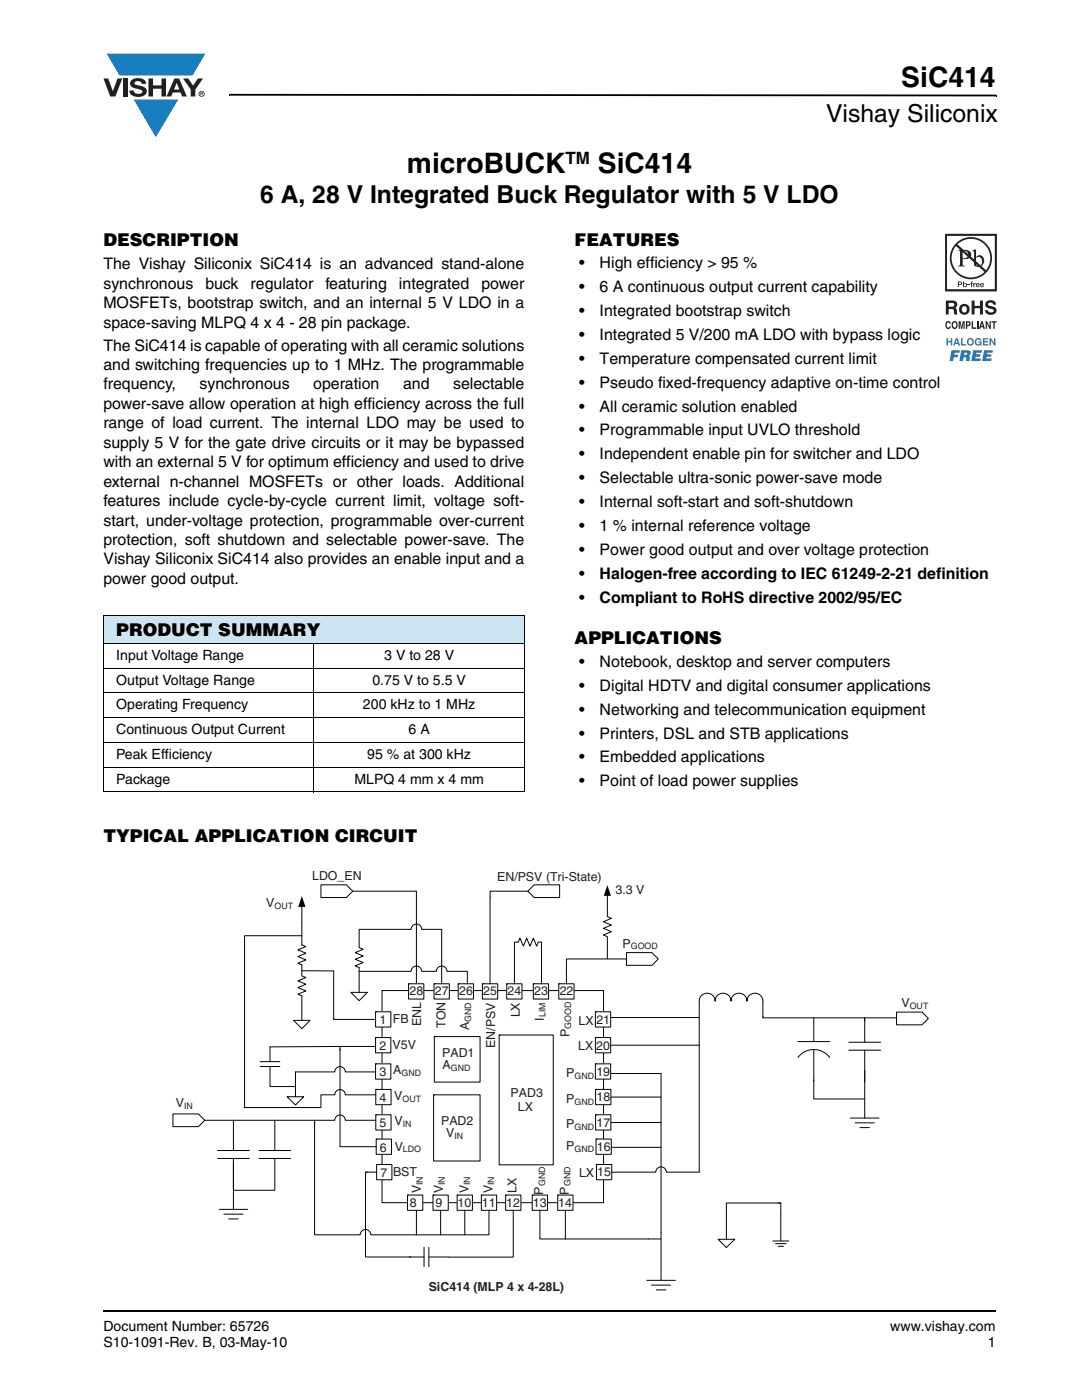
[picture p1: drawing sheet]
<svg xmlns="http://www.w3.org/2000/svg" width="216mm" height="279mm" viewBox="0 0 216 279" stroke-linecap="round" stroke-linejoin="round" font-family="sans-serif">
<g fill="#147fc3">
<path d="M21.3 10.7h19.7l-2.6 4.4h-1.1h-13.5z"/>
<path d="M26.7 19.9h8.9l-4.5 7.5z"/>
</g>
<g fill="#231f20">
<path d="M20.6 15.7h1l.9 2.5 1-2.5h.9l-1.4 3.6h-1z"/>
<path d="M24.6 15.7h.9v3.6h-.9z"/>
<path d="M26.3 16a2.1 2.1 0 0 1 2.8 .3l.1 .4h-.9a.79 .79 0 0 0-.7-.5 .79 .79 0 0 0-.8 .4l.3 .3 1 .2a1.08 1.08 0 0 1 1.2 1.1 1.08 1.08 0 0 1-1.1 1.1 1.73 1.73 0 0 1-2.4-1.2h.9a.96 .96 0 0 0 .8 .6 .96 .96 0 0 0 .9-.4 1.31 1.31 0 0 0-1.2-.6 1.03 1.03 0 0 1-1.1-.6 1.03 1.03 0 0 1 .2-1.1z"/>
<path d="M29.6 15.7h.9v1.3h1.7v-1.3h.9v3.6h-.9v-1.6h-1.7v1.6h-.9z"/>
<path d="M36.5 15.7h1.1l.9 1.4 1-1.4h1l-1.5 2.2v1.4h-.9v-1.4z"/>
<path d="M35.3 16.5l.5 1.4h-1.1zM34.8 15.7l-1.6 3.6h1l.3-.8h1.5l.3 .8h1l-1.6-3.6z"/>
<path d="M39.8 18.7a.46 .46 0 0 1 .9 0 .46 .46 0 0 1-.9 0zM39.6 18.7a.6 .6 0 0 0 1.2 0 .6 .6 0 0 0-1.2 0z"/>
<path d="M40.1 18.5h.2v.2h-.2zM40 18.4v.7h.1v-.3l.4 .3-.2-.3 .2-.2-.1-.2z"/>
</g>
<path d="M45.7 18.7h.2v.4h-.2zM45.9 18.7l152.9 .2v.3l-152.9-.1zM198.8 18.9h.1v.3h-.1zM20.5 261.5h.1v.4h-.1z" fill="#000"/>
<path d="M20.6 261.7h178.2" fill="none" stroke="#000" stroke-width=".36"/>
<path d="M20.6 122.9h84v5.5h-84z" fill="#cce5f3"/>
<path d="M20.6 122.9h84.1M20.6 128.4h84.1M20.6 133.3h84.1M20.6 138.3h84.1M20.6 123v34.9M62.7 128.3v29.8M104.6 123v34.9M20.6 143.2h84.1M20.6 148.1h84.1M20.6 153.1h84.1M20.6 158h84.1" fill="none" stroke="#000" stroke-width=".2"/>
<path d="M34.4 173.5h150.9v84.7h-150.9z" fill="#fff"/>
<path d="M70.4 177.9h12.7v19M59 213.9h7.8a1.06 1.06 0 0 1 1.1-1 1.06 1.06 0 0 1 1 1l6.6 .1M121.1 214.2h10.8M121.7 218.9h10.2M139.5 203.1h-17.9v.6M139.5 203v5.6h-17.6M121.2 229h10.7M121.4 224h10.5" fill="none" stroke="#040503" stroke-width=".2"/>
<path d="M86.7 206.9h9.1v9.1h-9.1z" fill="#fff"/>
<path d="M86.7 206.9h9.1v9.1h-9.1zM86.7 206.9h.1" fill="none" stroke="#040503" stroke-width=".2"/>
<path d="M99.6 206.6h10.8v25.9h-10.8z" fill="#fff"/>
<path d="M99.6 206.6h10.8v25.9h-10.8zM99.6 206.6h.1" fill="none" stroke="#040503" stroke-width=".2"/>
<path d="M86.5 218.5h9.3v13.2h-9.3z" fill="#fff"/>
<path d="M76.2 197.7h44.2v42.3h-44.2zM76.2 197.7h.1M86.5 218.5h9.3v13.2h-9.3zM86.5 218.5h.1" fill="none" stroke="#040503" stroke-width=".2"/>
<path d="M74.9 201.9h3.1v3.1h-3.1z" fill="#fff"/>
<path d="M74.9 201.9h3.1v3.1h-3.1zM74.9 201.9h.1" fill="none" stroke="#040503" stroke-width=".2"/>
<path d="M74.9 207.1h3.1v3h-3.1z" fill="#fff"/>
<path d="M74.9 207.1h3.1v3h-3.1zM74.9 207.1h.1" fill="none" stroke="#040503" stroke-width=".2"/>
<path d="M74.9 212.3h3.1v3.1h-3.1z" fill="#fff"/>
<path d="M74.9 212.3h3.1v3.1h-3.1zM74.9 212.3h.1" fill="none" stroke="#040503" stroke-width=".2"/>
<path d="M75 217.4h3v3.1h-3z" fill="#fff"/>
<path d="M75 217.4h3v3.1h-3zM75 217.4h.1" fill="none" stroke="#040503" stroke-width=".2"/>
<path d="M75 222.5h3v3h-3z" fill="#fff"/>
<path d="M75 222.5h3v3h-3zM75 222.5h.1" fill="none" stroke="#040503" stroke-width=".2"/>
<path d="M75.1 227.3h3v3.1h-3z" fill="#fff"/>
<path d="M75.1 227.3h3v3.1h-3zM75.1 227.3h.1" fill="none" stroke="#040503" stroke-width=".2"/>
<path d="M75.2 232.4h3v3.1h-3z" fill="#fff"/>
<path d="M75.2 232.4h3v3.1h-3zM75.2 232.4h.1" fill="none" stroke="#040503" stroke-width=".2"/>
<path d="M81.3 238.5h3.1v3.1h-3.1z" fill="#fff"/>
<path d="M81.3 238.5h3.1v3h-3.1zM81.3 238.5h.1" fill="none" stroke="#040503" stroke-width=".2"/>
<path d="M86.4 238.5h3v3.1h-3z" fill="#fff"/>
<path d="M86.4 238.5h3v3h-3zM86.4 238.5h.1" fill="none" stroke="#040503" stroke-width=".2"/>
<path d="M91.2 238.5h3.1v3.1h-3.1z" fill="#fff"/>
<path d="M91.2 238.5h3.1v3h-3.1zM91.2 238.5h.1" fill="none" stroke="#040503" stroke-width=".2"/>
<path d="M96 238.5h3.1v3.1h-3.1z" fill="#fff"/>
<path d="M96 238.5h3.1v3h-3.1zM96 238.5h.1" fill="none" stroke="#040503" stroke-width=".2"/>
<path d="M100.9 238.5h3v3.1h-3z" fill="#fff"/>
<path d="M100.9 238.5h3v3h-3zM100.9 238.5h.1" fill="none" stroke="#040503" stroke-width=".2"/>
<path d="M106.2 238.5h3.1v3.1h-3.1z" fill="#fff"/>
<path d="M106.2 238.5h3.1v3h-3.1zM106.2 238.5h.1" fill="none" stroke="#040503" stroke-width=".2"/>
<path d="M111.3 238.5h3v3.1h-3z" fill="#fff"/>
<path d="M111.3 238.5h3v3h-3zM111.3 238.5h.1" fill="none" stroke="#040503" stroke-width=".2"/>
<path d="M118.8 201.9h3v3.1h-3z" fill="#fff"/>
<path d="M118.8 201.9h3v3.1h-3zM118.8 201.9h.1" fill="none" stroke="#040503" stroke-width=".2"/>
<path d="M118.8 207.1h3v3h-3z" fill="#fff"/>
<path d="M118.8 207.1h3v3h-3zM118.8 207.1h.1" fill="none" stroke="#040503" stroke-width=".2"/>
<path d="M118.8 212.3h3v3.1h-3z" fill="#fff"/>
<path d="M118.8 212.3h3v3.1h-3zM118.8 212.3h.1" fill="none" stroke="#040503" stroke-width=".2"/>
<path d="M118.8 217.4h3.1v3.1h-3.1z" fill="#fff"/>
<path d="M118.8 217.4h3.1v3.1h-3.1zM118.8 217.4h.1" fill="none" stroke="#040503" stroke-width=".2"/>
<path d="M118.8 222.5h3.1v3h-3.1z" fill="#fff"/>
<path d="M118.8 222.5h3.1v3h-3.1zM118.8 222.5h.1" fill="none" stroke="#040503" stroke-width=".2"/>
<path d="M118.9 227.3h3.1v3.1h-3.1z" fill="#fff"/>
<path d="M118.9 227.3h3.1v3.1h-3.1zM118.9 227.3h.1" fill="none" stroke="#040503" stroke-width=".2"/>
<path d="M119 232.4h3.1v3.1h-3.1z" fill="#fff"/>
<path d="M119 232.4h3.1v3.1h-3.1zM119 232.4h.1" fill="none" stroke="#040503" stroke-width=".2"/>
<path d="M81.5 196.3h3.1v3.1h-3.1z" fill="#fff"/>
<path d="M81.5 196.3h3.1v3.1h-3.1zM81.5 196.3h.1" fill="none" stroke="#040503" stroke-width=".2"/>
<path d="M86.6 196.3h3.1v3.1h-3.1z" fill="#fff"/>
<path d="M86.6 196.3h3.1v3.1h-3.1zM86.6 196.3h.1" fill="none" stroke="#040503" stroke-width=".2"/>
<path d="M91.4 196.3h3.1v3.1h-3.1z" fill="#fff"/>
<path d="M91.4 196.3h3.1v3.1h-3.1zM91.4 196.3h.1" fill="none" stroke="#040503" stroke-width=".2"/>
<path d="M96.3 196.3h3v3.1h-3z" fill="#fff"/>
<path d="M96.3 196.3h3v3.1h-3zM96.3 196.3h.1" fill="none" stroke="#040503" stroke-width=".2"/>
<path d="M101.1 196.3h3.1v3.1h-3.1z" fill="#fff"/>
<path d="M101.1 196.3h3.1v3.1h-3.1zM101.1 196.3h.1" fill="none" stroke="#040503" stroke-width=".2"/>
<path d="M106.4 196.3h3.1v3.1h-3.1z" fill="#fff"/>
<path d="M106.4 196.3h3.1v3.1h-3.1zM106.4 196.3h.1" fill="none" stroke="#040503" stroke-width=".2"/>
<path d="M111.5 196.3h3v3.1h-3z" fill="#fff"/>
<g fill="none" stroke="#040503" stroke-width=".2">
<path d="M111.5 196.3h3v3.1h-3zM111.5 196.3h.1M131.9 214.2v41.3M139.5 203v-3.2a1.59 1.59 0 0 1 1.6-1.6 1.59 1.59 0 0 1 1.6 1.6 1.59 1.59 0 0 1 1.6-1.6 1.59 1.59 0 0 1 1.6 1.6 1.59 1.59 0 0 1 1.6-1.6 1.59 1.59 0 0 1 1.5 1.6 1.59 1.59 0 0 1 1.6-1.6 1.59 1.59 0 0 1 1.6 1.6v3.3h20.3v4.9M139.5 208.6v25.3h-6.5a1.06 1.06 0 0 0-1.1-1 1.06 1.06 0 0 0-1.1 1h-8.7M159.2 211a4 4 0 0 1 6.4 0M159.2 207.9h6.4M162.4 203.1v4.8M162.4 209.5v6.3M162.4 215.5v3.8h10.1M169.4 209.6h6.3M169.4 208h6.3"/>
<path d="M172.5 209.6v13.5M169.7 223.1h5.7M170.6 224.1h3.9M171.6 225h1.9M107.7 241.5v5.8h5.2M112.8 241.5v5.8h19.1M129 255.5h5.8M130 256.5h3.8M131 257.4h1.9"/>
</g>
<path d="M178.9 202h5.1l1.2 1.3-1.2 1.2h-5.1z" fill-rule="evenodd" fill="#fff"/>
<path d="M172.5 203.1h6.4M178.9 202h5.1l1.2 1.3-1.2 1.2h-5.1z" fill="none" stroke="#040503" stroke-width=".2"/>
<path d="M34.5 222.3h5.1l1.3 1.3-1.3 1.2h-5.1z" fill-rule="evenodd" fill="#fff"/>
<g fill="none" stroke="#040503" stroke-width=".2">
<path d="M34.5 222.3h5.1l1.3 1.3-1.3 1.2h-5.1zM43.4 231.2h6.4M43.4 229.6h6.4M46.6 231.2v10.2M46.6 223.6v6M46.6 237.5h8.2M51.7 231.2h6.3M51.7 229.6h6.3M54.8 223.6v6M54.8 231.2v6.3M43.7 241.4h5.7M44.7 242.3h3.8"/>
<path d="M45.6 243.3h1.9"/>
</g>
<path d="M57.3 218.9h3.3l-1.6 1.6z" fill="#fff"/>
<g fill="none" stroke="#040503" stroke-width=".2">
<path d="M60.2 180.8v3.4M51.9 212.8h3.9M51.9 211.9h3.9M53.9 212.8v4M53.9 216.8h5.1M57.3 218.9h3.3l-1.6 1.6zM59 213.9v5M67.8 209.3v19.5h7.3M67.8 208.9v.7M74.9 208.8l-21 .1v3M40.9 223.6h25.9a1.06 1.06 0 0 1 1-1.1 1.06 1.06 0 0 1 1.1 1.1h6.1M62.8 223.8v22.6h9.1a1.06 1.06 0 0 1 1-1 1.06 1.06 0 0 1 1.1 1h9.1"/>
<path d="M62.8 223.6v.8M72.9 233.9h2.3M73.3 233.9h-.4v17M73.1 250.9h11.5M83.1 241.5v4.9M84.6 248.9v3.9M85.6 248.9v3.9M87.9 241.5v4.9M92.7 241.5v4.9h-9.6M97.6 241.5v4.9h-4.9M102.4 241.5v9.4h-16.8"/>
</g>
<path d="M60.2 178.8l.7 2.2h-1.4z" fill="#040503"/>
<path d="M60.2 188.6l.8 .3-1.6 .7 1.6 .6-1.6 .7 1.6 .7-1.6 .6 .8 .4M60.2 194.8l.8 .3-1.6 .7 1.6 .6-1.6 .7 1.6 .7-1.6 .6 .8 .3" fill="none" stroke="#040503" stroke-width=".2"/>
<path d="M58.6 203.6h3.3l-1.7 1.7z" fill="#fff"/>
<path d="M60.2 193.7l6.4 .1v9.6h8.3M60.2 192.5v2.2M60.2 198.7v4.9M71.7 189.1l.8 .4-1.6 .6 1.6 .7-1.6 .6 1.6 .7-1.6 .7 .8 .3M58.6 203.6h3.3l-1.7 1.7z" fill="none" stroke="#040503" stroke-width=".2"/>
<path d="M64 176.6h5.1l1.3 1.3-1.3 1.2h-5.1z" fill-rule="evenodd" fill="#fff"/>
<path d="M64 176.6h5.1l1.3 1.3-1.3 1.2h-5.1z" fill="none" stroke="#040503" stroke-width=".2"/>
<path d="M70 198h3.3l-1.6 1.7z" fill="#fff"/>
<path d="M70 198h3.3l-1.6 1.7zM71.7 189.1v-3.6h10.3a1.06 1.06 0 0 1 1.1-1.1 1.06 1.06 0 0 1 1 1.1h4.1l-.1 10.8M71.7 193.9h10.3a1.06 1.06 0 0 1 1.1-1.1 1.06 1.06 0 0 1 1 1.1h3a1.06 1.06 0 0 1 1-1.1 1.06 1.06 0 0 1 1.1 1.1h4.1M71.7 193.1v4.9M93.3 193.9v2.4" fill="none" stroke="#040503" stroke-width=".2"/>
<path d="M105.3 177.9l1.3-1.3h5.1v2.5h-5.1z" fill-rule="evenodd" fill="#fff"/>
<path d="M97.8 179.1v17.2M105.3 177.9h-7.5v1.2M105.3 177.9l1.3-1.3h5.1v2.5h-5.1zM102.7 196.3v-8.3h.7l.4-.8 .6 1.6 .7-1.6 .6 1.6 .7-1.6 .7 1.6 .3-.8h.6v8.3" fill="none" stroke="#040503" stroke-width=".2"/>
<path d="M125 190.1h5.1l1.3 1.3-1.3 1.3h-5.1z" fill-rule="evenodd" fill="#fff"/>
<path d="M121.2 178.6v4.3l.8 .4-1.6 .7 1.6 .6-1.6 .7 1.6 .6-1.6 .7 .8 .3v4.4M125 190.1h5.1l1.3 1.3-1.3 1.3h-5.1zM125 191.4h-12v4.9" fill="none" stroke="#040503" stroke-width=".2"/>
<path d="M121.2 176.6l.7 2.2h-1.4z" fill="#040503"/>
<path d="M143.3 247.3h3.3l-1.7 1.7z" fill="#fff"/>
<path d="M60.2 184.2v4.4M60.2 186.7h-11.4v34.3h15.2v-2.5h2.8a1.06 1.06 0 0 1 1.1-1.1 1.06 1.06 0 0 1 1 1.1h6.1M143.3 247.3h3.3l-1.7 1.7zM154.2 247.7h3.2M154.7 248.2h2.2M155.2 240.1h.6v7.6M155.3 248.7h1M155.8 240.1h-10.9v7.2" fill="none" stroke="#040503" stroke-width=".2"/>
<g fill="#fff">
<path d="M186.4 46.7h12.5v26.4h-12.5z"/>
<path d="M188.6 46.7h10.3v25.4h-10.3z"/>
</g>
<path d="M189 47h9.5v10.8h-9.5zM188.6 46.7v11.4h10.3v-11.4z" fill="#201d1e"/>
<g fill="#3853a3">
<path d="M188.9 67.5h.3v.6h.5v-.6h.3v1.4h-.3v-.6h-.5v.6h-.3z"/>
<path d="M191.8 67.5h.3v1.2h.7v.2h-1z"/>
<path d="M194.7 67.7a.68 .68 0 0 1 1.1 .3l-.8-.2a.55 .55 0 0 0-.2 .5 .55 .55 0 0 0 .4 .4l.4-.3h-.4v-.2h.6v.7h-.2v-.1a.71 .71 0 0 1-1-.1 .71 .71 0 0 1 .1-1z"/>
<path d="M196.1 67.5h1.1v.3h-.8v.3h.7v.2h-.7v.4h.8v.2h-1.1z"/>
<path d="M197.5 67.5h.3l.5 1v-1h.3v1.4h-.3l-.6-1v1h-.2z"/>
<path d="M189.9 69.9h1.6l-.1 .5h-.9l-.1 .4h.8l-.1 .5h-.8l-.1 .8h-.7z"/>
<path d="M194.2 69.9h1.8l-.1 .5h-1.1v.3h.9l-.1 .5h-.9l-.1 .3h1.1l-.1 .6h-1.8z"/>
<path d="M196.4 69.9h1.7l-.1 .5h-1l-.1 .3h.9l-.1 .5h-.9v.3h1.1l-.1 .6h-1.8z"/>
<path d="M190.9 67.8l-.2 .6h.4zM190.7 67.5h.4l.5 1.4h-.4v-.3h-.6l-.1 .3h-.3z"/>
<path d="M193.2 68.3a.47 .47 0 0 0 .9 0 .47 .47 0 0 0-.9 0zM192.9 68.2a.75 .75 0 0 1 1.5 0 .75 .75 0 0 1-1.5 0z"/>
<path d="M192.4 70.4v.4l.6-.1-.1-.3zM191.8 69.9l1.8 .1a.63 .63 0 0 1-.4 1l.3 .3v.8h-.7v-.6l-.3-.2h-.2l-.2 .8h-.7z"/>
</g>
<g fill="#231f20">
<path d="M193.9 60h.6v1h1v-1h.6v2.8h-.6v-1.3h-1v1.3h-.6z"/>
<path d="M196.9 60.1a1.15 1.15 0 0 1 1.9 .7h-.6v-.2a.68 .68 0 0 0-1-.1v.4l.2 .1a1.29 1.29 0 0 1 1.4 .9 1.17 1.17 0 0 1-1.1 .9 1.17 1.17 0 0 1-1.1-.9h.5l.1 .2a.67 .67 0 0 0 1.1-.1l-.3-.3-.5-.1a.82 .82 0 0 1-.9-.5 .82 .82 0 0 1 .3-1z"/>
<path d="M188.8 64.3l.4-.2 .3 .1 .2 .4-.6-.2a.66 .66 0 0 0 .1 1l.3-.3h.2a.54 .54 0 0 1-.4 .6 .54 .54 0 0 1-.6-.5z"/>
<path d="M191.3 64.1h.4l.2 1.2 .2-1.2h.4v1.5h-.3v-1.2l-.2 1.2h-.2l-.3-1.2v1.2h-.2z"/>
<path d="M193.9 64.1h.3v1.2h.6v.3h-.9z"/>
<path d="M194.9 64.1h.3v1.5h-.3z"/>
<path d="M196.7 64.1h.3l.4 1.1v-1.1h.3v1.5h-.3l-.5-1.1v1.1h-.2z"/>
<path d="M197.8 64.1h1v.3h-.3v1.2h-.3v-1.2h-.4z"/>
<path d="M193.1 56.8h.4v.2h-.4z"/>
<path d="M193.8 56.2h.3l-.1 .2 .1 .1v.1h-.1v.7h-.2v-.7h-.2z"/>
<path d="M194.2 56.5h.2v.1l.3-.1v.1l-.2 .1-.1 .6h-.2z"/>
<path d="M189.3 60.5v.7h.9a.39 .39 0 0 0 .1-.7zM188.7 60h1.4a.79 .79 0 0 1 .8 .4 .79 .79 0 0 1-.1 .9l-.2 .1a.98 .98 0 0 1 .4 1.2l.1 .2h-.7l-.2-1.1h-.9v1.1h-.6z"/>
<path d="M192.2 61.2a.63 .63 0 0 0-.3 .7 .63 .63 0 0 0 .8 .4 .63 .63 0 0 0 .2-.8 .63 .63 0 0 0-.7-.3zM191.3 61.7a1.1 1.1 0 0 1 2.2 0 1.1 1.1 0 0 1-2.2 0z"/>
<path d="M190.3 64.4a.64 .64 0 0 0 .2 1h.1a.64 .64 0 0 0-.1-1.1zM190.1 64.2l.2-.1a.56 .56 0 0 1 .7 .3 .82 .82 0 0 1-.5 1.3l-.2-.1a.89 .89 0 0 1-.2-1.4z"/>
<path d="M193 64.4v.4l.4-.1v-.3zM192.7 64.1h.6a.5 .5 0 0 1 .4 .5 .5 .5 0 0 1-.4 .5h-.3v.5h-.3z"/>
<path d="M195.9 64.4l-.1 .6h.3zM195.8 64.1h.3l.4 1.5h-.3v-.3h-.5l-.1 .3h-.3z"/>
<path d="M189 47h9.5v10.8h-9.5zM188.6 46.7v11.4h10.3v-11.4z"/>
<path d="M191.3 56.3v.4h.4l.1-.3zM191.1 56.2h.8l.1 .3-.1 .3-.6 .1v.4h-.2z"/>
<path d="M192.3 56.9a.26 .26 0 0 0 .5 0 .26 .26 0 0 0-.5 0zM192.2 56.2h.1v.4a.38 .38 0 0 1 .6 0 .38 .38 0 0 1 0 .6 .38 .38 0 0 1-.6 0l-.1 .1z"/>
<path d="M194.9 56.7v.1h.4l-.2-.2zM194.9 56.5h.4l.2 .4h-.6v.2l.6-.1a.42 .42 0 0 1-.7 .2 .42 .42 0 0 1 .1-.7z"/>
<path d="M195.8 56.7v.1h.4l-.2-.2zM195.8 56.5h.4l.1 .4h-.5v.2l.5-.1a.42 .42 0 0 1-.6 .2 .42 .42 0 0 1 .1-.7z"/>
<path d="M192.1 50.1v1.3a.75 .75 0 0 0 1.1-.6 .75 .75 0 0 0-1.1-.7zM191.1 49.9a2.81 2.81 0 0 1 2.5 .3 .97 .97 0 0 1-.1 1.2 .97 .97 0 0 1-1.2 .3l-.2-.1v1.1v.2l.5 .3h-1.5l.3-.2 .2-.3v-2.3l-.1-.3z"/>
<path d="M194.8 51.5v1.4l.1 .1a.72 .72 0 0 0 .8-.1 .72 .72 0 0 0 .3-.7 .72 .72 0 0 0-.4-.8 .72 .72 0 0 0-.8 .1zM194 50l.8-.2v1.6a.89 .89 0 0 1 1.1-.4 .89 .89 0 0 1 .5 1 1.23 1.23 0 0 1-.7 1.2 1.23 1.23 0 0 1-1.3-.2l-.1-2.7z"/>
<path d="M191 48.8a3.9 3.9 0 0 1 5.3-.1 3.9 3.9 0 0 1 .4 5.2zM190.7 49.1l5.7 5.2a3.9 3.9 0 0 1-5.3 .1 3.9 3.9 0 0 1-.4-5.3zM189.5 51.5a4.2 4.2 0 0 0 8.5 0 4.2 4.2 0 0 0-8.5 0z"/>
</g>
<g font-size="5.6">
<text x="179.8" y="17.4">SiC414</text>
<text x="81.2" y="34.5">microBUCK</text>
<text x="119.3" y="34.5">SiC414</text>
</g>
<g font-size="4.9">
<text x="164.8" y="24.4">Vishay Siliconix</text>
<text x="51.9" y="40.4">6 A, 28 V Integrated Buck Regulator with 5 V LDO</text>
</g>
<g font-size="3.5">
<text x="20.6" y="49">DESCRIPTION</text>
<text x="114.7" y="49">FEATURES</text>
<text x="23.2" y="127">PRODUCT SUMMARY</text>
<text x="114.7" y="128.6">APPLICATIONS</text>
<text x="20.6" y="168.1">TYPICAL APPLICATION CIRCUIT</text>
</g>
<text font-size="3.4" x="112.8" y="32.8">TM</text>
<g font-size="3.2">
<text x="20.6" y="53.7">The Vishay Siliconix SiC414 is an advanced stand-alone</text>
<text x="115.5" y="53.6">•</text>
<text x="119.7" y="53.6">High efficiency &gt; 95 %</text>
<text x="20.6" y="57.6">synchronous</text>
<text x="41" y="57.6">buck</text>
<text x="50" y="57.6">regulator</text>
<text x="64.9" y="57.6">featuring</text>
<text x="79.6" y="57.6">integrated</text>
<text x="96.1" y="57.6">power</text>
<text x="115.5" y="58.3">•</text>
<text x="119.7" y="58.3">6 A continuous output current capability</text>
<text x="20.6" y="61.5">MOSFETs, bootstrap switch, and an internal 5 V LDO in a</text>
<text x="20.6" y="65.4">space-saving MLPQ 4 x 4 - 28 pin package.</text>
<text x="115.5" y="63.1">•</text>
<text x="119.7" y="63.1">Integrated bootstrap switch</text>
<text x="20.6" y="70">The SiC414 is capable of operating with all ceramic solutions</text>
<text x="115.5" y="67.8">•</text>
<text x="119.7" y="67.8">Integrated 5 V/200 mA LDO with bypass logic</text>
<text x="20.6" y="73.9">and switching frequencies up to 1 MHz. The programmable</text>
<text x="20.6" y="77.7">frequency,</text>
<text x="39.8" y="77.7">synchronous</text>
<text x="62.5" y="77.7">operation</text>
<text x="80.4" y="77.7">and</text>
<text x="90.4" y="77.7">selectable</text>
<text x="115.5" y="72.6">•</text>
<text x="115.5" y="77.4">•</text>
<text x="119.7" y="72.6">Temperature compensated current limit</text>
<text x="119.7" y="77.4">Pseudo fixed-frequency adaptive on-time control</text>
<text x="20.6" y="81.6">power-save allow operation at high efficiency across the full</text>
<text x="115.5" y="82.1">•</text>
<text x="119.7" y="82.1">All ceramic solution enabled</text>
<text x="20.6" y="85.5">range of load current. The internal LDO may be used to</text>
<text x="20.6" y="89.4">supply 5 V for the gate drive circuits or it may be bypassed</text>
<text x="115.5" y="86.9">•</text>
<text x="119.7" y="86.9">Programmable input UVLO threshold</text>
<text x="20.6" y="93.2">with an external 5 V for optimum efficiency and used to drive</text>
<text x="115.5" y="91.7">•</text>
<text x="119.7" y="91.7">Independent enable pin for switcher and LDO</text>
<text x="20.6" y="97.1">external n-channel MOSFETs or other loads. Additional</text>
<text x="20.6" y="101">features include cycle-by-cycle current limit, voltage soft-</text>
<text x="115.5" y="96.4">•</text>
<text x="115.5" y="101.2">•</text>
<text x="119.7" y="96.4">Selectable ultra-sonic power-save mode</text>
<text x="119.7" y="101.2">Internal soft-start and soft-shutdown</text>
<text x="20.6" y="104.9">start, under-voltage protection, programmable over-current</text>
<text x="115.5" y="105.9">•</text>
<text x="119.7" y="105.9">1 % internal reference voltage</text>
<text x="20.6" y="108.8">protection, soft shutdown and selectable power-save. The</text>
<text x="20.6" y="112.6">Vishay Siliconix SiC414 also provides an enable input and a</text>
<text x="115.5" y="110.7">•</text>
<text x="119.7" y="110.7">Power good output and over voltage protection</text>
<text x="20.6" y="116.5">power good output.</text>
<text x="115.5" y="115.5">•</text>
<text x="119.7" y="115.5">Halogen-free according to IEC 61249-2-21 definition</text>
<text x="115.5" y="120.2">•</text>
<text x="119.7" y="120.2">Compliant to RoHS directive 2002/95/EC</text>
<text x="115.5" y="133.1">•</text>
<text x="115.5" y="137.9">•</text>
<text x="119.7" y="133.1">Notebook, desktop and server computers</text>
<text x="119.7" y="137.9">Digital HDTV and digital consumer applications</text>
<text x="115.5" y="142.6">•</text>
<text x="119.7" y="142.6">Networking and telecommunication equipment</text>
<text x="115.5" y="147.4">•</text>
<text x="119.7" y="147.4">Printers, DSL and STB applications</text>
<text x="115.5" y="152.2">•</text>
<text x="119.7" y="152.2">Embedded applications</text>
<text x="115.5" y="156.9">•</text>
<text x="119.7" y="156.9">Point of load power supplies</text>
</g>
<g font-size="2.8">
<text x="23.2" y="131.7">Input Voltage Range</text>
<text x="76.7" y="131.7">3 V to 28 V</text>
<text x="23.2" y="136.6">Output Voltage Range</text>
<text x="74.3" y="136.6">0.75 V to 5.5 V</text>
<text x="23.2" y="141.6">Operating Frequency</text>
<text x="72.4" y="141.6">200 kHz to 1 MHz</text>
<text x="23.2" y="146.5">Continuous Output Current</text>
<text x="81.5" y="146.5">6 A</text>
<text x="23.2" y="151.4">Peak Efficiency</text>
<text x="73.3" y="151.4">95 % at 300 kHz</text>
<text x="23.2" y="156.4">Package</text>
<text x="70.7" y="156.4">MLPQ 4 mm x 4 mm</text>
<text x="20.6" y="265.6">Document Number: 65726</text>
<text x="20.6" y="268.8">S10-1091-Rev. B, 03-May-10</text>
<text x="177.7" y="265.6">www.vishay.com</text>
<text x="197.1" y="268.8">1</text>
</g>
<g font-size="2.5" fill="#231f20">
<text x="62.3" y="175.6">LDO_EN</text>
<text x="99.2" y="175.8">EN/PSV (Tri-State)</text>
<text x="122.8" y="178.5">3.3 V</text>
<text x="53.1" y="181">V</text>
<text x="124.2" y="189.1">P</text>
<text x="81.7" y="198.6">28</text>
<text x="86.8" y="198.6">27</text>
<text x="91.6" y="198.6">26</text>
<text x="96.4" y="198.6">25</text>
<text x="101.3" y="198.6">24</text>
<text x="103.7" y="203" transform="rotate(-90 103.7 203)">LX</text>
<text x="106.6" y="198.6">23</text>
<text x="108.5" y="203.7" transform="rotate(-90 108.5 203.7)">I</text>
<text x="111.7" y="198.6">22</text>
<text x="179.9" y="201">V</text>
<text x="75.7" y="209.6">2</text>
<text x="75.7" y="204.4">1</text>
<text x="78.3" y="209.3">V5V</text>
<text x="78.4" y="204.2">FB</text>
<text x="84" y="204.8" transform="rotate(-90 84 204.8)">ENL</text>
<text x="88.9" y="205.1" transform="rotate(-90 88.9 205.1)">TON</text>
<text x="93.6" y="205.6" transform="rotate(-90 93.6 205.6)">A</text>
<text x="98.8" y="209.2" transform="rotate(-90 98.8 209.2)">EN/PSV</text>
<text x="113.6" y="207" transform="rotate(-90 113.6 207)">P</text>
<text x="115.4" y="209.6">LX</text>
<text x="115.5" y="204.5">LX</text>
<text x="119" y="209.5">20</text>
<text x="119" y="204.3">21</text>
<text x="75.7" y="214.8">3</text>
<text x="78.5" y="214.4">A</text>
<text x="88.2" y="210.9">PAD1</text>
<text x="88.3" y="213.3">A</text>
<text x="113" y="215">P</text>
<text x="119" y="214.7">19</text>
<text x="35.1" y="221">V</text>
<text x="75.7" y="219.9">4</text>
<text x="78.7" y="219.5">V</text>
<text x="101.9" y="218.9">PAD3</text>
<text x="103.4" y="221.8">LX</text>
<text x="113" y="220.1">P</text>
<text x="119" y="219.8">18</text>
<text x="75.7" y="225">5</text>
<text x="78.7" y="224.6">V</text>
<text x="88" y="224.5">PAD2</text>
<text x="89" y="227">V</text>
<text x="113" y="225.2">P</text>
<text x="119" y="224.9">17</text>
<text x="75.8" y="229.8">6</text>
<text x="78.8" y="229.6">V</text>
<text x="113" y="229.6">P</text>
<text x="119.1" y="229.7">16</text>
<text x="75.9" y="234.9">7</text>
<text x="78.4" y="234.7">BST</text>
<text x="84" y="238.1" transform="rotate(-90 84 238.1)">V</text>
<text x="88.4" y="238.1" transform="rotate(-90 88.4 238.1)">V</text>
<text x="93.5" y="238.1" transform="rotate(-90 93.5 238.1)">V</text>
<text x="98.2" y="238.1" transform="rotate(-90 98.2 238.1)">V</text>
<text x="103.1" y="238" transform="rotate(-90 103.1 238)">LX</text>
<text x="108.4" y="238.4" transform="rotate(-90 108.4 238.4)">P</text>
<text x="113.5" y="238.4" transform="rotate(-90 113.5 238.4)">P</text>
<text x="115.6" y="234.9">LX</text>
<text x="119.2" y="234.8">15</text>
<text x="81.8" y="240.9">8</text>
<text x="86.9" y="240.9">9</text>
<text x="91.3" y="240.8">10</text>
<text x="96.1" y="240.8">11</text>
<text x="101" y="240.8">12</text>
<text x="106.3" y="240.8">13</text>
<text x="111.4" y="240.8">14</text>
<text x="85.5" y="257.7">SiC414 (MLP 4 x 4-28L)</text>
</g>
<g font-size="1.8" fill="#231f20">
<text x="54.8" y="181.4">OUT</text>
<text x="125.9" y="189.5">GOOD</text>
<text x="94" y="203.9" transform="rotate(-90 94 203.9)">GND</text>
<text x="108.9" y="203" transform="rotate(-90 108.9 203)">LIM</text>
<text x="181.5" y="201.3">OUT</text>
<text x="114" y="205.3" transform="rotate(-90 114 205.3)">GOOD</text>
<text x="80.1" y="214.8">GND</text>
<text x="90" y="213.7">GND</text>
<text x="114.6" y="215.4">GND</text>
<text x="36.7" y="221.3">IN</text>
<text x="80.3" y="219.8">OUT</text>
<text x="114.6" y="220.5">GND</text>
<text x="80.3" y="224.9">IN</text>
<text x="90.7" y="227.4">IN</text>
<text x="114.6" y="225.5">GND</text>
<text x="80.4" y="230">LDO</text>
<text x="114.6" y="229.9">GND</text>
<text x="84.4" y="236.5" transform="rotate(-90 84.4 236.5)">IN</text>
<text x="88.7" y="236.5" transform="rotate(-90 88.7 236.5)">IN</text>
<text x="93.8" y="236.5" transform="rotate(-90 93.8 236.5)">IN</text>
<text x="98.6" y="236.5" transform="rotate(-90 98.6 236.5)">IN</text>
<text x="108.8" y="236.7" transform="rotate(-90 108.8 236.7)">GND</text>
<text x="113.8" y="236.7" transform="rotate(-90 113.8 236.7)">GND</text>
</g>
</svg>
